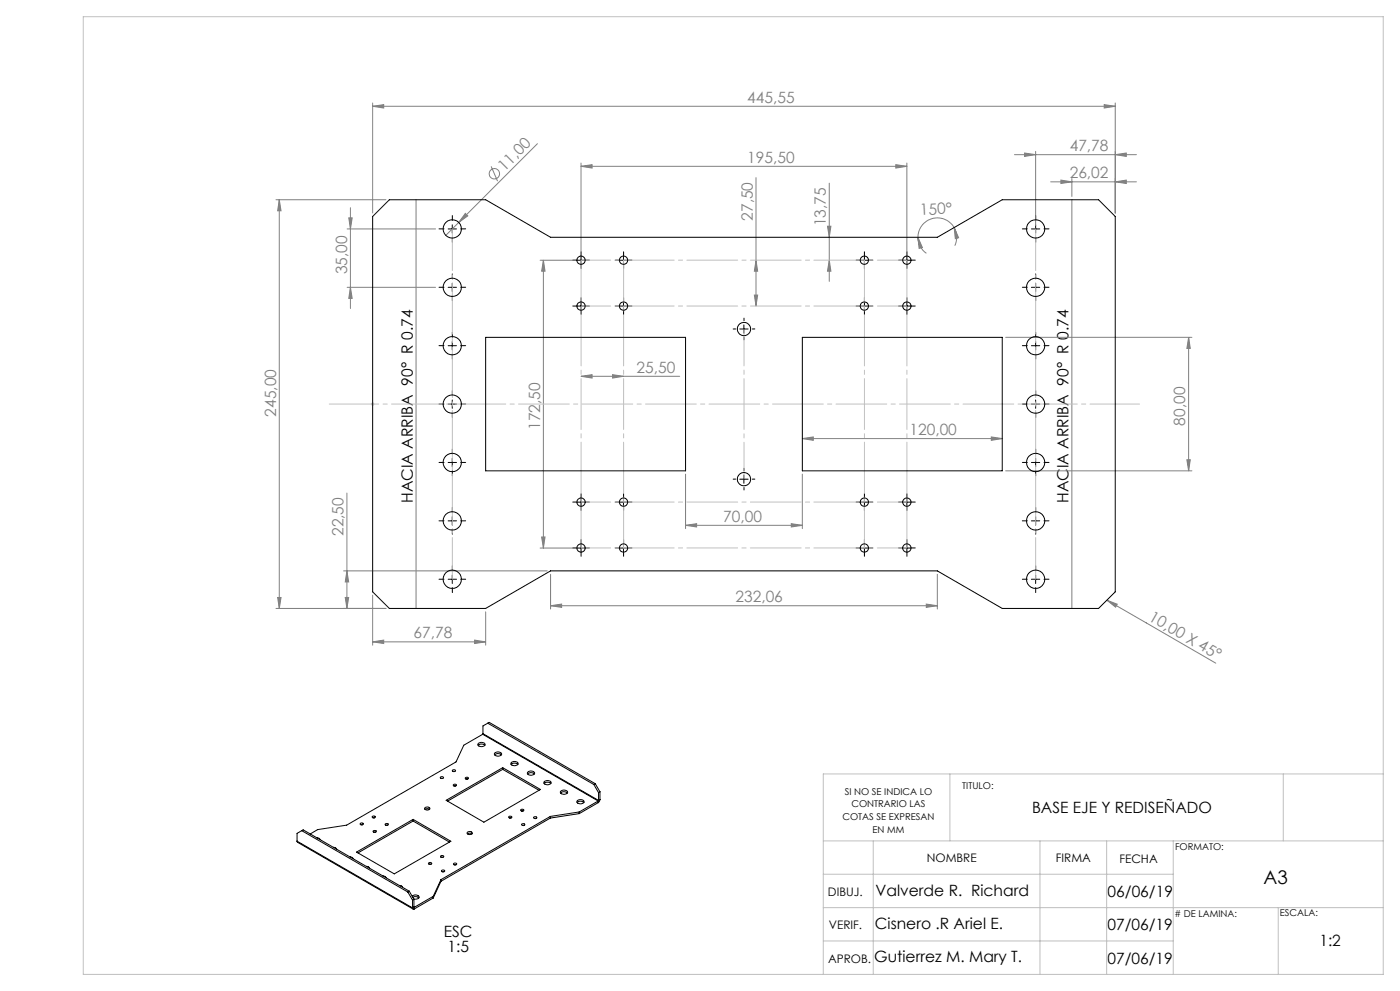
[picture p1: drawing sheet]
<svg xmlns="http://www.w3.org/2000/svg" width="420mm" height="297mm" viewBox="0 0 420 297" stroke-linecap="round" stroke-linejoin="round" font-family="sans-serif">
<g fill="none" stroke="#808080" stroke-width=".3">
<path d="M111.8 31.9l3.3-.5v1zM111.8 30.9v32.9M111.8 31.9h222.8M331.3 31.4l3.3 .5-3.3 .5zM334.6 30.9v32.9M82.8 59.9h33M83.8 59.9l.5 3.3h-1zM83.8 59.9v122.4M124.8 59.9v122.4M147.4 49.9l1.9 4.4M161.2 43.1l-27.5 27.5M174.3 49.8l3.3-.4v1z"/>
<path d="M174.3 48.9v28.1M174.3 49.8h97.8M226.8 53.2v38.5M248.8 54.9v29.4M268.7 49.4l3.4 .4-3.4 .6zM272.1 48.9v28.1M304.3 46.4h36.6M307.4 45.9l3.3 .5-3.3 .5zM310.7 45.4v22.2M315.2 54.5h25.7M318.3 54l3.3 .5-3.3 .5zM321.6 59.9v122.4"/>
<path d="M321.6 53.5v5.4M334.6 46.4l3.3-.5v1zM334.6 54.5l3.3-.5v1zM104.1 68.6h26.6M104.6 65.3h1.1l-.6 3.3zM105.1 62.3v30.2M139.6 64l.7 .7-2.7 2zM162 78h11.3M163 78v86.2M163 78l.5 3.3h-1zM226.8 78l.5 3.3h-1zM248.2 67.8h1.1l-.5 3.3z"/>
<path d="M248.8 78l.5 3.3h-1.1zM275.4 71.1l1.3 3.1-1 .2zM275.4 71.1a5.8 5.8 0 0 0 2.5 4.8M286.2 68.2l1.4 3.1-1 .2zM286.2 68.2a5.8 5.8 0 0 0-6.5-2.7 5.8 5.8 0 0 0-4.3 5.6M286.2 68.2a5.7 5.7 0 0 1 .2 5.4M104.1 86.1h26.6M105.1 86.1l.6 3.3h-1.1zM226.3 88.4h1l-.5 3.3zM174.3 112.8l3.3-.5v1zM174.3 112.8h29.6M183.8 112.3l3.2 .5-3.2 .5z"/>
<path d="M301.7 101.1h55.9M356.6 101.1l.5 3.3h-1zM356.6 101.1v40M240.7 131.4l3.3-.5v1.1zM240.7 131.4h60M297.4 130.9l3.3 .5-3.3 .6zM356.1 137.8h1l-.5 3.3zM104.1 147.8v34.5M205.7 157.4l3.3-.5v1zM205.7 142.1v16.3M205.7 157.4h35M237.4 156.9l3.3 .5-3.3 .5z"/>
<path d="M240.7 142.1v16.3M301.7 141.1h55.9M83.3 179.1h1l-.5 3.2zM103.1 171.1h61.1M103.6 179.1h1l-.5 3.2zM104.1 171.1l.5 3.3h-1zM111.8 178.4v15M162 164.2h11.3M162.5 160.9h1l-.5 3.3zM165.2 172.1v10.4M281.2 172.1v10.4M332.1 179.9l3.1 1.2-.5 .9z"/>
<path d="M332.1 179.9l32.6 18.9M82.8 182.3h33M111.8 192.4l3.3-.6v1.1zM111.8 192.4h33.9M142.4 191.8l3.3 .6-3.3 .5zM145.7 183.4v10M165.2 181.5l3.3-.5v1zM165.2 181.5h116M277.9 181l3.3 .5-3.3 .5z"/>
<circle cx="148.3" cy="52.1" r="1.56"/>
</g>
<g fill="none" stroke="#c0c0c0" stroke-width=".3">
<path d="M25 5h390v287h-390zM111.3 121.1h1M111.4 120.8l.7 .7M111.8 120.6v1M112.1 120.8l-.7 .7M285 231.9v20.1M385 231.9v20.1M415 231.9h-168v60.1M247 252h168M262 252v40M312 252v40M332 252v40"/>
<path d="M352 252v40M247 262h105M247 272h168M383.5 272v20M247 282h105"/>
</g>
<g fill="none" stroke="#000" stroke-width=".3" stroke-dasharray="15.2 1.3 1.3 1.3">
<path d="M133.2 68.6h-1.5M135.7 66.1v-1.5M135.7 71.1v1.5M138.2 68.6h1.5M173.1 78h-1.3M174.3 76.7v-1.2M174.3 79.2v1.3M175.6 78h1.2M185.8 78h-1.2M187.1 76.7v-1.2M187.1 79.2v1.3M188.3 78h1.3"/>
<path d="M258.1 78h-1.3M259.3 76.7v-1.2M259.3 79.2v1.3M260.6 78h1.2M270.8 78h-1.2M272.1 76.7v-1.2M272.1 79.2v1.3M273.3 78h1.3M308.2 68.6h-1.5M310.7 66.1v-1.5M310.7 71.1v1.5M313.2 68.6h1.5"/>
<path d="M133.2 86.1h-1.5M135.7 83.6v-1.5M135.7 88.6v1.5M138.2 86.1h1.5M173.1 91.7h-1.3M174.3 90.5v-1.3M174.3 93v1.2M175.6 91.7h1.2M185.8 91.7h-1.2M187.1 90.5v-1.3M187.1 93v1.2M188.3 91.7h1.3"/>
<path d="M220.7 98.6h-.7M223.2 96.1v-.8M225.7 98.6h.8M258.1 91.7h-1.3M259.3 90.5v-1.3M259.3 93v1.2M260.6 91.7h1.2M270.8 91.7h-1.2M272.1 90.5v-1.3M272.1 93v1.2M273.3 91.7h1.3M308.2 86.1h-1.5"/>
<path d="M310.7 83.6v-1.5M310.7 88.6v1.5M313.2 86.1h1.5M133.2 103.6h-1.5M135.7 101.1v-1.5M135.7 106.1v1.5M135.7 118.6v-1.5M138.2 103.6h1.5M223.2 101.1v.7M308.2 103.6h-1.5M310.7 118.6v-1.5M310.7 101.1v-1.5"/>
<path d="M310.7 106.1v1.5M313.2 103.6h1.5M133.2 121.1h-1.5M133.2 138.6h-1.5M135.7 123.6v1.5M135.7 136.1v-1.5M138.2 121.1h1.5M138.2 138.6h1.5M308.2 138.6h-1.5M308.2 121.1h-1.5M310.7 136.1v-1.5M310.7 123.6v1.5"/>
<path d="M313.2 138.6h1.5M313.2 121.1h1.5M133.2 156.1h-1.5M135.7 141.1v1.5M135.7 153.6v-1.5M135.7 158.6v1.5M138.2 156.1h1.5M173.1 150.5h-1.3M174.3 149.2v-1.2M174.3 151.7v1.3M175.6 150.5h1.2M185.8 150.5h-1.2"/>
<path d="M187.1 149.2v-1.2M187.1 151.7v1.3M188.3 150.5h1.3M220.7 143.6h-.7M223.2 141.1v-.8M223.2 146.1v.7M225.7 143.6h.8M258.1 150.5h-1.3M259.3 149.2v-1.2M259.3 151.7v1.3M260.6 150.5h1.2M270.8 150.5h-1.2"/>
<path d="M272.1 149.2v-1.2M272.1 151.7v1.3M273.3 150.5h1.3M308.2 156.1h-1.5M310.7 153.6v-1.5M310.7 158.6v1.5M310.7 141.1v1.5M313.2 156.1h1.5M133.2 173.6h-1.5M135.7 171.1v-1.5M135.7 176.1v1.5M138.2 173.6h1.5"/>
<path d="M173.1 164.2h-1.3M174.3 163v-1.3M174.3 165.5v1.2M175.6 164.2h1.2M185.8 164.2h-1.2M187.1 163v-1.3M187.1 165.5v1.2M188.3 164.2h1.3M258.1 164.2h-1.3M259.3 163v-1.3M259.3 165.5v1.2M260.6 164.2h1.2"/>
<path d="M270.8 164.2h-1.2M272.1 163v-1.3M272.1 165.5v1.2M273.3 164.2h1.3M308.2 173.6h-1.5M310.7 171.1v-1.5M310.7 176.1v1.5M313.2 173.6h1.5"/>
</g>
<g fill="none" stroke="#000" stroke-width=".3">
<path d="M134.4 68.6h2.5M135.7 67.4v2.4M173.1 78h2.4M174.3 76.7v2.5M185.8 78h2.5M187 76.7v2.5M258.1 78h2.5M259.3 76.7v2.5M270.8 78h2.5M272.1 76.7v2.5M309.4 68.6h2.5M310.7 67.4v2.4"/>
<path d="M134.4 86.1h2.5M135.7 84.9v2.4M173.1 91.7h2.4M174.3 90.5v2.5M185.8 91.7h2.5M187 90.5v2.5M221.9 98.6h2.5M223.2 97.4v2.5M258.1 91.7h2.5M259.3 90.5v2.5M270.8 91.7h2.5M272.1 90.5v2.5"/>
<path d="M309.4 86.1h2.5M310.7 84.9v2.4M134.4 103.6h2.5M135.7 102.4v2.5M135.7 119.9v2.5M309.4 103.6h2.5M310.7 102.4v2.5M310.7 119.9v2.5M134.4 138.6h2.5M134.4 121.1h2.5M135.7 137.4v2.5M309.4 138.6h2.5"/>
<path d="M309.4 121.1h2.5M310.7 137.4v2.5M134.4 156.1h2.5M135.7 154.9v2.5M173.1 150.5h2.4M174.3 149.2v2.5M185.8 150.5h2.5M187 149.2v2.5M221.9 143.6h2.5M223.2 142.4v2.4M258.1 150.5h2.5M259.3 149.2v2.5"/>
<path d="M270.8 150.5h2.5M272.1 149.2v2.5M309.4 156.1h2.5M310.7 154.9v2.5M134.4 173.6h2.5M135.7 172.4v2.5M173.1 164.2h2.4M174.3 163v2.5M185.8 164.2h2.5M187 163v2.5M258.1 164.2h2.5M259.3 163v2.5"/>
<path d="M270.8 164.2h2.5M272.1 163v2.5M309.4 173.6h2.5M310.7 172.4v2.5"/>
</g>
<path d="M135.7 68.6v105M310.7 68.6v105" fill="none" stroke="#c0c0c0" stroke-width=".3" stroke-dasharray="15.2 1.3 1.3 1.3" stroke-dashoffset="2.7"/>
<path d="M174.3 78v86.2M187.1 78v86.2M259.3 78v86.2M272.1 164.2v-86.2" fill="none" stroke="#c0c0c0" stroke-width=".3" stroke-dasharray="15.2 1.3 1.3 1.3" stroke-dashoffset="2.6"/>
<path d="M272.1 78h-97.8M174.3 91.7h97.8M174.3 150.5h97.8M174.3 164.2h97.8" fill="none" stroke="#c0c0c0" stroke-width=".3" stroke-dasharray="15.2 1.3 1.3 1.3" stroke-dashoffset="6.4"/>
<path d="M223.2 98.6v45" fill="none" stroke="#c0c0c0" stroke-width=".3" stroke-dasharray="15.2 1.3 1.3 1.3" stroke-dashoffset="4.2"/>
<path d="M98.8 121.1h243.1" fill="none" stroke="#c0c0c0" stroke-width=".3" stroke-dasharray="15.2 1.3 1.3 1.3" stroke-dashoffset=".4"/>
<g fill="#808080">
<path d="M139.6 64l.7 .7-2.7 2z"/>
<path d="M332.1 179.9l3.1 1.2-.5 .9z"/>
<path d="M183.8 112.3l3.2 .5-3.2 .5zM174.3 112.8l3.3-.5v1z"/>
<path d="M307.4 45.9l3.3 .5-3.3 .5zM334.6 46.4l3.3-.5v1zM174.3 49.8l3.3-.4v1zM268.7 49.4l3.4 .4-3.4 .6z"/>
<path d="M226.3 88.4h1l-.5 3.3zM226.8 78l.5 3.3h-1z"/>
<path d="M248.8 78l.5 3.3h-1.1zM248.2 67.8h1.1l-.5 3.3z"/>
<path d="M163 78l.5 3.3h-1zM162.5 160.9h1l-.5 3.3z"/>
<path d="M334.6 54.5l3.3-.5v1zM318.3 54l3.3 .5-3.3 .5zM237.4 156.9l3.3 .5-3.3 .5zM205.7 157.4l3.3-.5v1zM142.4 191.8l3.3 .6-3.3 .5zM111.8 192.4l3.3-.6v1.1z"/>
<path d="M111.8 31.9l3.3-.5v1zM331.3 31.4l3.3 .5-3.3 .5zM240.7 131.4l3.3-.5v1.1zM297.4 130.9l3.3 .5-3.3 .6z"/>
<path d="M165.2 181.5l3.3-.5v1zM277.9 181l3.3 .5-3.3 .5z"/>
<path d="M286.2 68.2l1.4 3.1-1 .2zM275.4 71.1l1.3 3.1-1 .2z"/>
<path d="M356.1 137.8h1l-.5 3.3zM356.6 101.1l.5 3.3h-1zM105.1 86.1l.6 3.3h-1.1zM104.6 65.3h1.1l-.6 3.3z"/>
<path d="M83.8 59.9l.5 3.3h-1zM83.3 179.1h1l-.5 3.2zM104.1 171.1l.5 3.3h-1zM103.6 179.1h1l-.5 3.2z"/>
</g>
<g fill="none" stroke="#000" stroke-width=".3">
<path d="M116.8 59.9h28.9l19.5 11.2h116l19.5-11.2h28.9l5 5v112.5l-5 4.9h-28.9l-19.5-11.2h-116l-19.5 11.2h-28.9l-5-4.9v-112.5zM145.7 101.1h60v40h-60zM240.7 101.1h60v40h-60zM144.9 219.9l-.1 .2M144.9 219.9l34.7 20M146.3 216.7l-1.4 .9v2.3M146.3 216.7l31.9 18.4M146.3 216.7l.5-.2 31.8 18.4M132.2 232.9a.41 .41 0 0 1 .6-.2 .41 .41 0 0 1 .1 .6 .42 .42 0 0 1-.5 .1 .42 .42 0 0 1-.2-.5zM132.3 233.3h.5M133.8 239.9l17-9.8 11.3 6.5-16.9 9.8zM135.8 230.8a.4 .4 0 0 1 .5-.2 .4 .4 0 0 1 .2 .6h-.7z"/>
<path d="M135.9 231.2h.6M136 235.2a.42 .42 0 0 1 .6-.3 .42 .42 0 0 1 .2 .6h-.7zM136.2 235.5h.5M139.7 233a.4 .4 0 0 1 .5-.1 .4 .4 0 0 1 .2 .5h-.7zM139.8 233.5h.5M143.4 222.9a1.24 1.24 0 0 1 2.1 .3 1.24 1.24 0 0 1-2.1-.2zM143.4 223.4a1.49 1.49 0 0 1 2.1 0M144.8 220.1l-5.7 3.2-2.3 5-32.8 19-8.7 1.3-2.2 1.3M144.8 220.1l34.7 20M148.4 226.2a1.54 1.54 0 0 1 2 0M148.5 225.6a1.29 1.29 0 0 1 2 .5 1.26 1.26 0 0 1-2.2-.2zM150.8 230.1v.5"/>
<path d="M150.8 230.6l-16.5 9.5M150.8 230.6l10.9 6.3M153.3 229.1a1.51 1.51 0 0 1 2.1 0M153.5 228.5a1.26 1.26 0 0 1 1.9 .4 1.26 1.26 0 0 1-2.2-.2zM158.3 231.9a1.49 1.49 0 0 1 2 0M158.4 231.3a1.24 1.24 0 0 1 2 .5 1.24 1.24 0 0 1-2.2-.2zM163.2 234.8a1.54 1.54 0 0 1 2.1 0M163.4 234.2a1.24 1.24 0 0 1 1.9 .5 1.24 1.24 0 0 1-2.1-.2zM168.2 237.7a1.5 1.5 0 0 1 2 0M168.2 237.2a1.25 1.25 0 0 1 2.1 .3 1.26 1.26 0 0 1-2.2-.2zM178.2 235.1l1.4 2.5M178.6 234.9l-.4 .2"/>
<path d="M178.6 234.9l1.4 2.4M179.6 239.9l-.1 .2M179.6 237.6v2.3M180 239.6l-.5 1M180 237.3l-.4 .3M180 239.6l-.4 .3M180 237.3v2.3M89.1 252.1l.2 .3 34.6 20M89.1 252.1l34.7 20M90.5 249l-1.4 .8v2.3M90.5 249l31.8 18.3M90.5 249l.4-.3 31.9 18.4"/>
<path d="M95.1 251.1l.6 .1 .3 .4M100 253.9l.7 .2 .3 .4M105 256.8l.6 .2 .3 .3M107 255.4l16.9-9.8 11.4 6.5-17 9.8zM108.1 246.8a.44 .44 0 0 1 .5-.2 .44 .44 0 0 1 .3 .5 .46 .46 0 0 1-.5 .1 .46 .46 0 0 1-.3-.4zM108.3 247.2h.5M109.9 259.6l.7 .2 .3 .4M111.6 244.8a.46 .46 0 0 1 .6-.3 .46 .46 0 0 1 .3 .5l-.5 .1zM111.9 245.1h.5M112 249a.45 .45 0 0 1 .5-.1 .45 .45 0 0 1 .3 .5 .47 .47 0 0 1-.5 .1 .47 .47 0 0 1-.3-.5zM112.1 249.4h.6M115.6 246.9a.47 .47 0 0 1 .5-.1 .47 .47 0 0 1 .3 .5 .48 .48 0 0 1-.5 .1 .48 .48 0 0 1-.3-.5z"/>
<path d="M115.7 247.3h.6M123.9 245.6v.5M123.9 246.1l-16.5 9.5M123.9 246.1l10.9 6.3M127.4 242.1a.88 .88 0 0 1 1.5 .4 .85 .85 0 0 1-.8 .3 .85 .85 0 0 1-.7-.7zM127.5 242.6l.6-.2 .8 .2M128.7 258.6a.4 .4 0 0 1 .5-.2 .4 .4 0 0 1 .2 .6 .4 .4 0 0 1-.6 .1 .4 .4 0 0 1-.1-.5zM128.8 259h.5M132.2 256.6a.43 .43 0 0 1 .5-.3 .43 .43 0 0 1 .3 .6l-.6 .1zM132.4 256.9h.5M136.1 258.8a.4 .4 0 0 1 .6-.2 .4 .4 0 0 1 .1 .5h-.6zM136.3 259.2h.5"/>
<path d="M140.2 249.9l.7-.2 .7 .2M140.3 249.4a.85 .85 0 0 1 1.4 .4 .87 .87 0 0 1-.9 .3 .87 .87 0 0 1-.6-.6zM152.8 244.6a.42 .42 0 0 1 .5 0 .42 .42 0 0 1 .2 .5 .41 .41 0 0 1-.6 .1 .41 .41 0 0 1-.1-.6zM152.8 245.1h.6M156.2 242.7a.44 .44 0 0 1 .6-.2 .44 .44 0 0 1 .3 .5 .45 .45 0 0 1-.6 .1 .45 .45 0 0 1-.3-.4zM156.4 243.1h.6M156.5 247a.45 .45 0 0 1 .6-.2 .45 .45 0 0 1 .2 .5 .46 .46 0 0 1-.5 .2 .46 .46 0 0 1-.3-.5zM156.7 247.4h.5M160.1 244.9a.45 .45 0 0 1 .6-.2 .45 .45 0 0 1 .2 .5 .47 .47 0 0 1-.5 .1 .47 .47 0 0 1-.3-.4zM160.3 245.3h.5M165.1 244.7l-32.8 18.9M165.1 244.7v.5"/>
<path d="M165.1 245.2l-32.8 18.9M173.1 240a1.24 1.24 0 0 1 2.1 .4 1.23 1.23 0 0 1-2.1-.2zM173.1 240.5a1.49 1.49 0 0 1 2.1 0M173.8 243.3l-8.7 1.4M173.8 243.3v.5M173.8 243.8l-8.7 1.4M179.5 240.1l-5.7 3.2M179.5 240.1v.5M179.5 240.6l-5.7 3.2M114.9 262.5l.6 .2 .4 .4M119.8 265.4l.7 .1 .3 .4M122.3 267.3l1.5 2.5"/>
<path d="M122.8 267.1l-.5 .2M122.8 267.1l1.4 2.4M123.6 268.6a1.26 1.26 0 0 1 2.1 .4 1.44 1.44 0 0 1-1.6 .4M123.8 272.1l.1 .3h.4M123.8 269.8v2.3M123.8 268.9a1.58 1.58 0 0 1 1.9 .2M124.2 271.8l.1 .1M124.2 269.5l-.4 .3M124.2 271.8l-.4 .3M124.2 269.5v2.3M124.3 271.9v.5M130 268.6l-5.7 3.3"/>
<path d="M130 268.6v.5M130 269.1l-5.7 3.3M132.3 263.6l-2.3 5M132.3 263.6v.5M132.3 264.1l-2.3 5M132.4 260.9a.51 .51 0 0 1 .6-.2 .51 .51 0 0 1 .4 .5 .54 .54 0 0 1-1-.3zM132.6 261.3h.6"/>
<circle cx="135.7" cy="68.6" r="2.75"/>
<circle cx="174.3" cy="78" r="1.24"/>
<circle cx="187.1" cy="78" r="1.25"/>
<circle cx="259.3" cy="78" r="1.26"/>
<circle cx="272" cy="78" r="1.25"/>
<circle cx="310.7" cy="68.6" r="2.75"/>
<circle cx="135.7" cy="86.1" r="2.75"/>
<circle cx="174.3" cy="91.7" r="1.25"/>
<circle cx="187.1" cy="91.7" r="1.26"/>
<circle cx="223.2" cy="98.6" r="2"/>
<circle cx="259.3" cy="91.8" r="1.26"/>
<circle cx="272" cy="91.7" r="1.25"/>
<circle cx="310.7" cy="86.1" r="2.75"/>
<circle cx="135.7" cy="103.6" r="2.75"/>
<circle cx="310.7" cy="103.6" r="2.75"/>
<circle cx="135.7" cy="138.6" r="2.75"/>
<circle cx="135.7" cy="121.1" r="2.75"/>
<circle cx="310.7" cy="138.6" r="2.75"/>
<circle cx="310.7" cy="121.1" r="2.75"/>
<circle cx="135.7" cy="156.1" r="2.75"/>
<circle cx="174.3" cy="150.5" r="1.24"/>
<circle cx="187.1" cy="150.5" r="1.26"/>
<circle cx="223.2" cy="143.6" r="2"/>
<circle cx="259.3" cy="150.5" r="1.26"/>
<circle cx="272" cy="150.5" r="1.26"/>
<circle cx="310.7" cy="156.1" r="2.75"/>
<circle cx="135.7" cy="173.6" r="2.75"/>
<circle cx="174.3" cy="164.2" r="1.24"/>
<circle cx="187.1" cy="164.3" r="1.26"/>
<circle cx="259.3" cy="164.2" r="1.25"/>
<circle cx="272" cy="164.2" r="1.25"/>
<circle cx="310.7" cy="173.6" r="2.75"/>
</g>
<text font-size="5.6" x="379" y="264.9">A3</text>
<g font-size="4.7" fill="#808080">
<text x="224.2" y="30.8">445,55</text>
<text x="320.9" y="45.3">47,78</text>
<text x="151.4" y="51.5" transform="rotate(-45 151.4 51.5)">11,00</text>
<text x="224.2" y="48.8">195,50</text>
<text x="320.9" y="53.5">26,02</text>
<text x="276.1" y="64.5" transform="rotate(-3 276.1 64.5)">150°</text>
<text x="225.8" y="66.1" transform="rotate(-90 225.8 66.1)">27,50</text>
<text x="247.8" y="67.8" transform="rotate(-90 247.8 67.8)">13,75</text>
<text x="104.1" y="82.2" transform="rotate(-90 104.1 82.2)">35,00</text>
<text x="191" y="111.8">25,50</text>
<text x="82.8" y="124.8" transform="rotate(-90 82.8 124.8)">245,00</text>
<text x="162" y="128.9" transform="rotate(-90 162 128.9)">172,50</text>
<text x="272.9" y="130.4">120,00</text>
<text x="355.6" y="127.6" transform="rotate(-90 355.6 127.6)">80,00</text>
<text x="103.1" y="160.7" transform="rotate(-90 103.1 160.7)">22,50</text>
<text x="217" y="156.4">70,00</text>
<text x="220.6" y="180.5">232,06</text>
<text x="344.4" y="185.8" transform="rotate(30 344.4 185.8)">10,00 X 45°</text>
<text x="124.1" y="191.3">67,78</text>
</g>
<g font-size="4.7">
<text x="123.8" y="150.7" transform="rotate(-90 123.8 150.7)">HACIA ARRIBA 90° R 0.74</text>
<text x="320.6" y="150.7" transform="rotate(-90 320.6 150.7)">HACIA ARRIBA 90° R 0.74</text>
<text x="309.6" y="243.7">BASE EJE Y REDISEÑADO</text>
<text x="262.7" y="268.4">Valverde R. Richard</text>
<text x="332.3" y="268.8">06/06/19</text>
<text x="133.2" y="280.8">ESC</text>
<text x="262.5" y="278.4">Cisnero .R Ariel E.</text>
<text x="332.3" y="278.8">07/06/19</text>
<text x="134.2" y="285.3">1:5</text>
<text x="395.8" y="283.7">1:2</text>
<text x="262.3" y="288.3">Gutierrez M. Mary T.</text>
<text x="332.3" y="288.8">07/06/19</text>
</g>
<g font-size="3.5">
<text x="278" y="258.4">NOMBRE</text>
<text x="316.8" y="258.3">FIRMA</text>
<text x="335.8" y="258.5">FECHA</text>
<text x="248.4" y="268.4">DIBUJ.</text>
<text x="248.7" y="278.4">VERIF.</text>
<text x="248.4" y="288.5">APROB.</text>
</g>
<g font-size="2.8">
<text x="253.4" y="238.1">SI NO SE INDICA LO</text>
<text x="288.7" y="236.5">TITULO:</text>
<text x="252.7" y="245.8">COTAS SE EXPRESAN</text>
<text x="255.4" y="241.9">CONTRARIO LAS</text>
<text x="261.8" y="249.6">EN MM</text>
<text x="352.5" y="254.8">FORMATO:</text>
<text x="352.3" y="274.7"># DE LAMINA:</text>
<text x="383.9" y="274.6">ESCALA:</text>
</g>
</svg>
